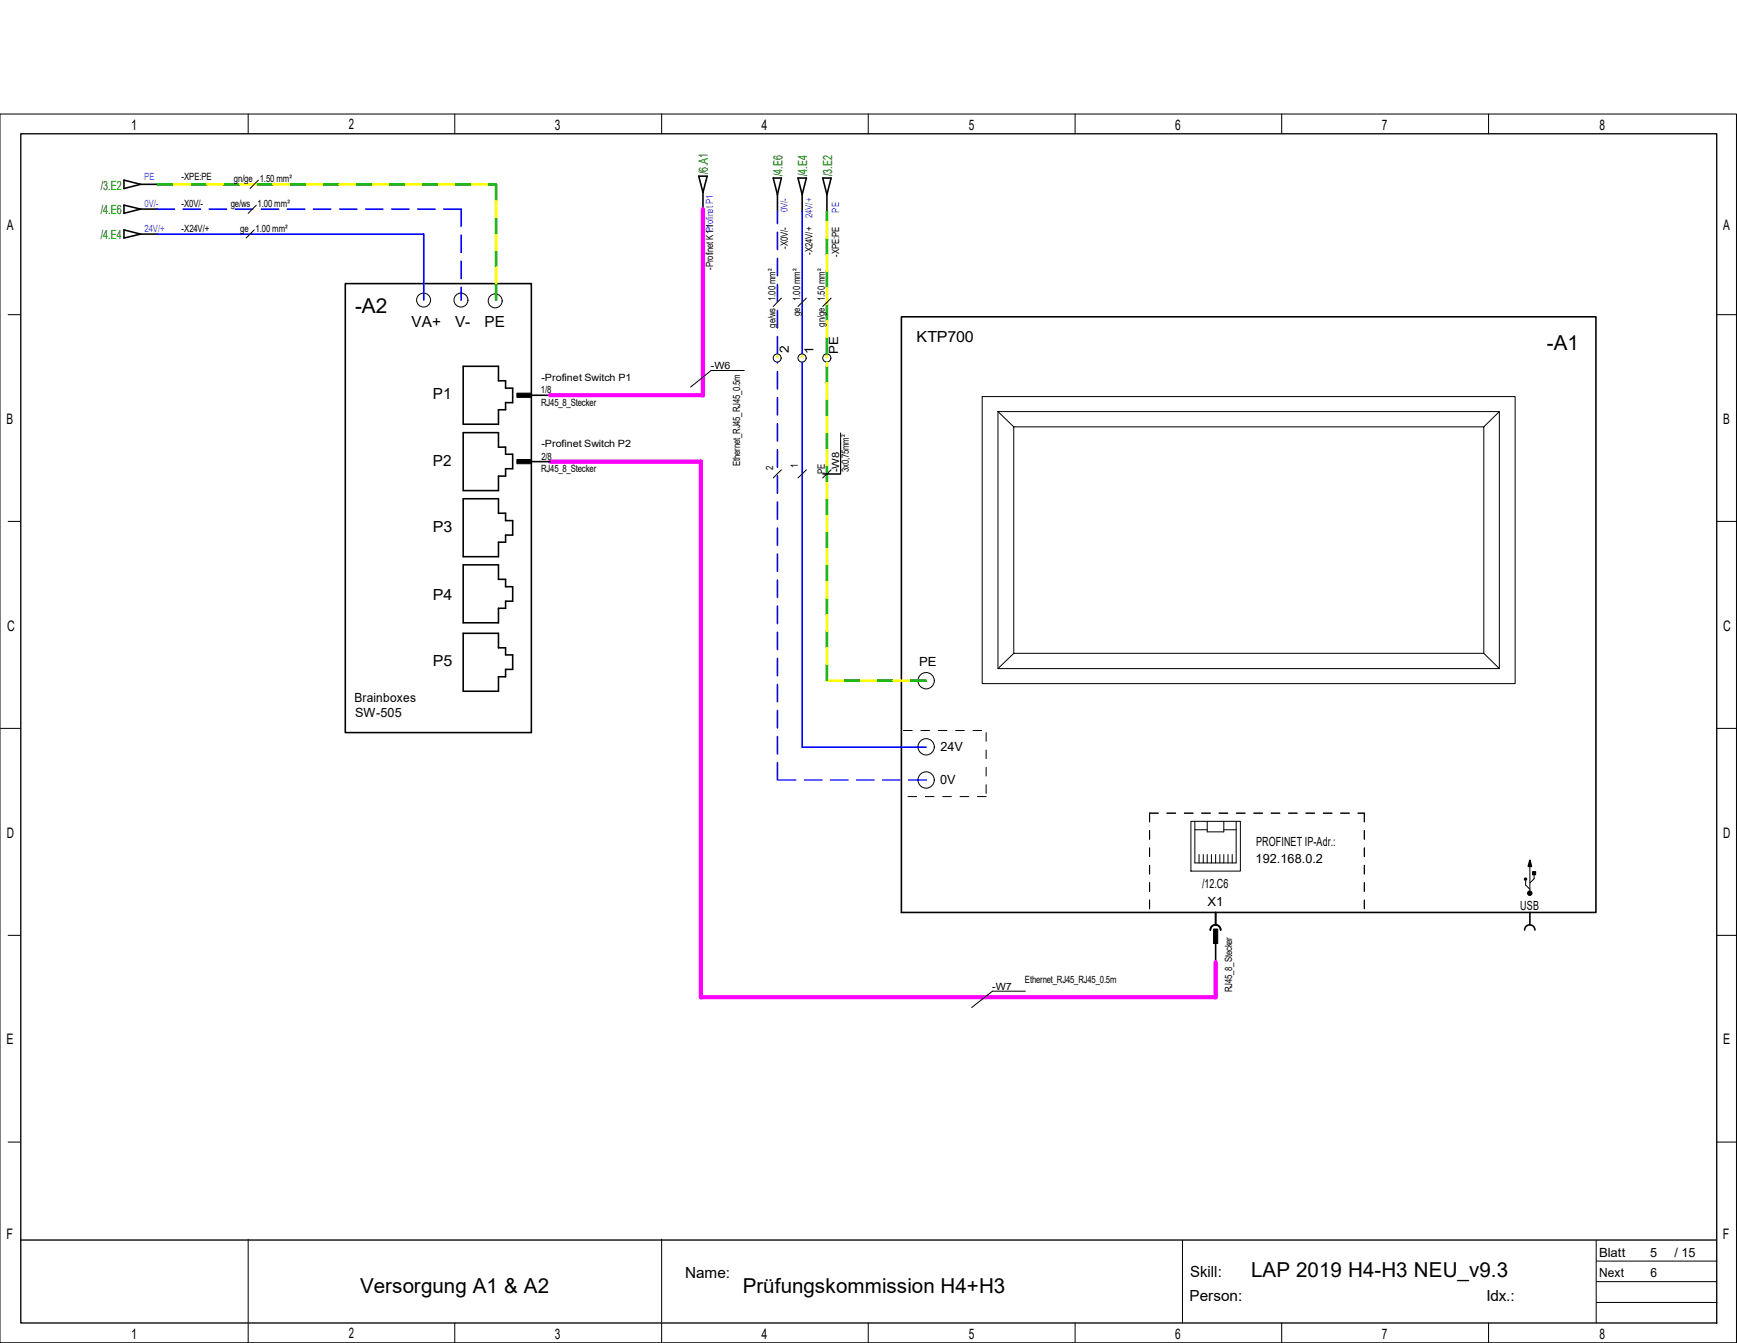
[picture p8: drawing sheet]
<svg xmlns="http://www.w3.org/2000/svg" width="279mm" height="216mm" viewBox="0 0 279 216" stroke-linecap="round" stroke-linejoin="round" font-family="sans-serif">
<g fill="none" stroke="#000" stroke-width=".16">
<path d="M0 18.3h279.3v197.6h-279.3zM39.9 18.3v3.2M73.2 18.3v3.2M106.4 18.3v3.2M139.7 18.3v3.2M172.9 18.3v3.2M206.2 18.3v3.2M239.4 18.3v3.2M1.3 50.6h2M276.1 50.6h3.2M1.3 83.8h2M276.1 83.8h3.2"/>
<path d="M.1 117.1h3.2M276.1 117.1h3.2M1.3 150.4h2M276.1 150.4h3.2M1.3 183.6h2M39.9 199.2v13.3M106.4 199.2v13.3M190.2 199.4v13.3M256.8 199.4v13.3M276.1 183.6h3.2M39.9 212.7v3.2M73.2 212.7v3.2"/>
<path d="M106.4 212.7v3.2M139.7 212.7v3.2M172.9 212.7v3.2M206.2 212.7v3.2M239.4 212.7v3.2M256.8 202.7h19.3M256.8 209.4h19.4M256.8 206h19.3"/>
</g>
<path d="M3.3 21.5h272.8v191.2h-272.8zM3.3 199.3h272.7" fill="none" stroke="#000" stroke-width=".21"/>
<path d="M55.5 45.6h30v72.2h-30z" fill-rule="evenodd" fill="#fff" stroke="#000" stroke-width=".25"/>
<g fill="none" stroke="#000" stroke-width=".16">
<path d="M40.9 37l-1.3 1.3M41.2 33l-1.3 1.3M41.6 29l-1.4 1.3M119.7 59.6h-5.3l-3.3 2.6M125.7 47.9l-1.3 1.4M129.7 47.9l-1.3 1.4M133.7 47.9l-1.4 1.4M125.7 75.5l-1.3 1.3M129.7 75.5l-1.3 1.3M133.7 75.5l-1.4 1.3M135.2 69.6v6.6h-2.9M158 63.8h85.7v46.1h-85.7z"/>
<path d="M160.5 66.2h80.7v41.3h-80.7zM160.5 66.2l2.6 2.4M163.1 68.6h75.6v36.4h-75.6zM241.2 66.2l-2.5 2.4M163.1 105l-2.6 2.5M238.7 105l2.5 2.5M191.6 132h7.9v8h-7.9zM192.2 132v6.7h6.6v-6.7M192.2 133.4h2M192.9 137.4v1.3M193.5 137.4v1.3M194.2 132v1.7h2.6v-1.7"/>
<path d="M194.2 137.4v1.3M194.9 137.4v1.3M195.5 137.4v1.3M196.2 137.4v1.3M196.8 133.4h2M196.8 137.4v1.3M197.5 137.4v1.3M198.2 137.4v1.3M246.1 138.3v5.3M164.9 159.3h-5.3l-3.3 2.7M245.4 141.6v.7l.7 .7M246.8 140.6v.7l-.7 .6"/>
<circle cx="68.1" cy="48.2" r="1.12"/>
<circle cx="74.1" cy="48.2" r="1.12"/>
<circle cx="79.7" cy="48.4" r="1.12"/>
<circle cx="125" cy="57.5" r=".65"/>
<circle cx="129" cy="57.6" r=".66"/>
<circle cx="133" cy="57.6" r=".66"/>
<circle cx="149" cy="109.4" r="1.31"/>
<circle cx="149" cy="125.4" r="1.31"/>
<circle cx="149" cy="120.1" r="1.31"/>
</g>
<g fill="none" stroke="#000" stroke-width=".25">
<path d="M19.9 29l2.7 .6-2.7 .7zM19.9 33l2.7 .6-2.7 .7zM19.9 37l2.7 .6-2.7 .7zM22.6 37.6h2.7M22.6 33.6h2.7M22.6 29.6h2.7M112.4 28.3h1.3l-.6 2.6zM113.1 30.9v2.7M124.4 28.6h1.3l-.6 2.7zM125.1 31.3v2.7M128.4 28.6h1.3l-.7 2.7zM129 31.3v2.7"/>
<path d="M132.3 28.6h1.4l-.7 2.7zM133 31.3v2.7M74.5 58.9h5.7v2.3h1.1v1.2h1.2v2.3h-1.2v1.2h-1.1v2.3h-5.7zM145 50.9h111.7v95.8h-111.7zM74.5 69.6h5.7v2.3h1.1v1.1h1.2v2.4h-1.2v1.1h-1.1v2.4h-5.7zM85.5 74.2h3M85.5 63.5h3M74.5 80.2h5.7v2.3h1.1v1.2h1.2v2.3h-1.2v1.2h-1.1v2.3h-5.7zM74.5 90.8h5.7v2.3h1.1v1.2h1.2v2.3h-1.2v1.2h-1.1v2.3h-5.7zM74.5 101.8h5.7v2.3h1.1v1.2h1.2v2.3h-1.2v1.2h-1.1v2.3h-5.7zM195.5 146.7v2M195.5 151.7v3"/>
<path d="M196.3 149.5a.83 .83 0 0 0-.8-.8 .83 .83 0 0 0-.8 .8M246.1 146.7v2M246.9 149.5a.83 .83 0 0 0-.8-.8 .83 .83 0 0 0-.9 .8"/>
</g>
<path d="M145.3 117.4h13.3M158.6 117.8v10.3M158.6 128.1h-13.3M184.9 130.7h34.6M184.9 130.7v16M219.5 130.7v16" fill="none" stroke="#000" stroke-width=".16" stroke-dasharray="1.4 1.4"/>
<g fill="#000" stroke="#000" stroke-width=".25">
<path d="M246.1 138.3l.2 1h-.5z"/>
<circle cx="245.4" cy="141.3" r=".15"/>
<circle cx="246.1" cy="143.6" r=".32"/>
</g>
<g fill="#000" stroke="#000" stroke-width=".16">
<path d="M83.1 73.9h2.4v.6h-2.4z" fill-rule="evenodd"/>
<path d="M83.1 63.2h2.4v.7h-2.4z" fill-rule="evenodd"/>
<path d="M195.2 149.4h.7v2.3h-.7z" fill-rule="evenodd"/>
<path d="M246.5 140.1h.5v.5h-.5z" fill-rule="evenodd"/>
</g>
<path d="M25.3 33.6h48.9M74.2 33.6v14.7M125.1 56.9v-22.9M125.1 125.4v-67.1M149 125.4h-23.9" fill="none" stroke="#00f" stroke-width=".25" stroke-dasharray="2.8 1.4"/>
<path d="M25.3 37.6h42.9v10.7M129 34v22.9M129 58.3v61.8h20" fill="none" stroke="#00f" stroke-width=".25"/>
<g fill="none" stroke="#ff0" stroke-width=".16">
<path d="M27.9 29.6h2.7M27.9 29.5h2.7M27.9 29.7h2.7M27.9 29.8h2.7M33.3 29.6h2.6M33.3 29.5h2.6M33.3 29.7h2.6M33.3 29.8h2.6M38.6 29.6h2.6M38.6 29.5h2.6M38.6 29.7h2.6M38.6 29.8h2.6"/>
<path d="M43.9 29.6h2.7M43.9 29.5h2.7M43.9 29.7h2.7M43.9 29.8h2.7M49.2 29.6h2.7M49.2 29.5h2.7M49.2 29.7h2.7M49.2 29.8h2.7M54.5 29.6h2.7M54.5 29.5h2.7M54.5 29.7h2.7M54.5 29.8h2.7"/>
<path d="M59.9 29.6h2.6M59.9 29.5h2.6M59.9 29.7h2.6M59.9 29.8h2.6M65.2 29.6h2.6M65.2 29.5h2.6M65.2 29.7h2.6M65.2 29.8h2.6M70.5 29.6h2.7M70.5 29.5h2.7M70.5 29.7h2.7M70.5 29.8h2.7"/>
<path d="M75.8 29.6h2.7M75.8 29.5h2.7M75.8 29.7h2.7M75.8 29.8h2.7M79.7 32.3v2.7M79.7 37.6v2.7M79.8 32.3v2.7M79.8 37.6v2.7M79.9 32.3v2.7M79.9 37.6v2.7M132.9 35.6v2.7M133 35.6v2.7"/>
<path d="M133.1 35.6v2.7M79.7 42.9v2.7M79.8 42.9v2.7M79.9 42.9v2.7M125.1 56.9l.1 .5h-.3zM129 56.9l.2 .5h-.3zM132.9 40.9v2.7M132.9 46.3v2.6M132.9 51.6v2.6M132.9 58.3v.6M133 40.9v2.7M133 46.3v2.6"/>
<path d="M133 51.6v2.6M133 58.3v.6M133 56.9l.2 .5h-.4zM133.1 40.9v2.7M133.1 46.3v2.6M133.1 51.6v2.6M133.1 58.3v.6M132.9 61.6v2.6M132.9 66.9v2.7M132.9 72.2v2.6M132.9 77.5v2.7M133 61.6v2.6"/>
<path d="M133 66.9v2.7M133 72.2v2.6M133 77.5v2.7M133.1 61.6v2.6M133.1 66.9v2.7M133.1 72.2v2.6M133.1 77.5v2.7M132.9 82.8v2.7M132.9 88.2v2.6M132.9 93.5v2.6M132.9 98.8v2.7M133 82.8v2.7"/>
<path d="M133 88.2v2.6M133 93.5v2.6M133 98.8v2.7M133.1 82.8v2.7M133.1 88.2v2.6M133.1 93.5v2.6M133.1 98.8v2.7M132.9 104.1v2.7M133 104.1v2.7M133 109.4h2.7M133 109.5h2.7M133 109.3h2.7"/>
<path d="M133 109.6h2.7M133.1 104.1v2.7M138.3 109.4h2.7M138.3 109.5h2.7M138.3 109.3h2.7M138.3 109.6h2.7M143.6 109.4h2.7M143.6 109.5h2.7M143.6 109.3h2.7M143.6 109.6h2.7"/>
</g>
<g fill="none" stroke="#00b600" stroke-width=".16">
<path d="M25.3 29.6h2.6M25.3 29.5h2.6M25.3 29.7h2.6M25.3 29.8h2.6M30.6 29.6h2.7M30.6 29.5h2.7M30.6 29.7h2.7M30.6 29.8h2.7M35.9 29.6h2.7M35.9 29.5h2.7M35.9 29.7h2.7M35.9 29.8h2.7"/>
<path d="M41.2 29.6h2.7M41.2 29.5h2.7M41.2 29.7h2.7M41.2 29.8h2.7M46.6 29.6h2.6M46.6 29.5h2.6M46.6 29.7h2.6M46.6 29.8h2.6M51.9 29.6h2.6M51.9 29.5h2.6M51.9 29.7h2.6M51.9 29.8h2.6"/>
<path d="M57.2 29.6h2.7M57.2 29.5h2.7M57.2 29.7h2.7M57.2 29.8h2.7M62.5 29.6h2.7M62.5 29.5h2.7M62.5 29.7h2.7M62.5 29.8h2.7M67.8 29.6h2.7M67.8 29.5h2.7M67.8 29.7h2.7M67.8 29.8h2.7"/>
<path d="M73.2 29.6h2.6M73.2 29.5h2.6M73.2 29.7h2.6M73.2 29.8h2.6M78.5 29.6h1.3v2.7M78.5 29.5h1.3M78.5 29.7h1.3M78.5 29.8h1.3M79.7 29.6v2.7M79.7 35v2.6M79.8 29.6v2.7M79.8 35v2.6"/>
<path d="M79.9 29.6v2.7M79.9 35v2.6M132.9 34v1.6M132.9 38.3v2.6M133 34v1.6M133 38.3v2.6M133.1 34v1.6M133.1 38.3v2.6M79.7 40.3v2.6M79.7 45.6v2.7M79.8 40.3v2.6M79.8 45.6v2.7"/>
<path d="M79.9 40.3v2.6M79.9 45.6v2.7M132.9 43.6v2.7M132.9 48.9v2.7M132.9 54.2v2.7M132.9 58.9v2.7M133 43.6v2.7M133 48.9v2.7M133 54.2v2.7M133 58.9v2.7M133.1 43.6v2.7M133.1 48.9v2.7"/>
<path d="M133.1 54.2v2.7M133.1 58.9v2.7M132.9 64.2v2.7M132.9 69.6v2.6M132.9 74.8v2.7M133 64.2v2.7M133 69.6v2.6M133 74.8v2.7M133.1 64.2v2.7M133.1 69.6v2.6M133.1 74.8v2.7M132.9 80.2v2.6"/>
<path d="M132.9 85.5v2.7M132.9 90.8v2.7M132.9 96.1v2.7M133 80.2v2.6M133 85.5v2.7M133 90.8v2.7M133 96.1v2.7M133.1 80.2v2.6M133.1 85.5v2.7M133.1 90.8v2.7M133.1 96.1v2.7M132.9 101.5v2.6"/>
<path d="M132.9 106.8v2.6M133 101.5v2.6M133 106.8v2.6M133.1 101.5v2.6M133.1 106.8v2.6M135.7 109.4h2.6M135.7 109.5h2.6M135.7 109.3h2.6M135.7 109.6h2.6M141 109.4h2.6M141 109.5h2.6M141 109.3h2.6"/>
<path d="M141 109.6h2.6M146.3 109.4h2.7M146.3 109.5h2.7M146.3 109.3h2.7M146.3 109.6h2.7"/>
</g>
<path d="M113.1 33.6v29.9h-24.6M88.5 74.2h24.2v86.1h82.8v-5.6" fill="none" stroke="#f0f" stroke-width=".68"/>
<g font-size="3.3">
<text x="57.1" y="50.2">-A2</text>
<text x="248.8" y="56.2">-A1</text>
<text x="57.9" y="207.9">Versorgung A1 &amp; A2</text>
<text x="119.5" y="207.9">Prüfungskommission H4+H3</text>
<text x="201.3" y="205.2">LAP 2019 H4-H3 NEU_v9.3</text>
</g>
<g font-size="2.5">
<text x="66.2" y="52.6">VA+</text>
<text x="73.2" y="52.6">V-</text>
<text x="78" y="52.6">PE</text>
<text x="147.4" y="54.9">KTP700</text>
<text x="69.6" y="64.2">P1</text>
<text x="69.6" y="74.8">P2</text>
<text x="69.6" y="85.5">P3</text>
<text x="69.6" y="96.5">P4</text>
<text x="69.6" y="107.1">P5</text>
<text x="110.2" y="205.5">Name:</text>
<text x="191.3" y="209.2">Person:</text>
<text x="191.4" y="205.2">Skill:</text>
<text x="239.1" y="209.2">Idx.:</text>
</g>
<g font-size="2.3">
<text x="21.1" y="20.9">1</text>
<text x="56.1" y="20.8">2</text>
<text x="89.2" y="20.9">3</text>
<text x="122.5" y="20.9">4</text>
<text x="155.8" y="20.9">5</text>
<text x="189" y="20.9">6</text>
<text x="222.2" y="20.9">7</text>
<text x="257.3" y="20.9">8</text>
<text x="1.1" y="37">A</text>
<text x="277.2" y="37">A</text>
<text x="1.1" y="68.2">B</text>
<text x="277.2" y="68.2">B</text>
<text x="1.1" y="101.4">C</text>
<text x="277.2" y="101.4">C</text>
<text x="1.1" y="134.7">D</text>
<text x="277.2" y="134.7">D</text>
<text x="1.1" y="167.9">E</text>
<text x="277.1" y="167.9">E</text>
<text x="1.1" y="199.2">F</text>
<text x="277.1" y="199.2">F</text>
<text x="21.1" y="215.2">1</text>
<text x="56.1" y="215.1">2</text>
<text x="89.2" y="215.2">3</text>
<text x="122.5" y="215.2">4</text>
<text x="155.8" y="215.2">5</text>
<text x="189" y="215.2">6</text>
<text x="222.2" y="215.2">7</text>
<text x="257.3" y="215.2">8</text>
</g>
<g font-size="2" fill="#008000">
<text x="113.9" y="28" transform="rotate(-90 113.9 28)">/6.A1</text>
<text x="125.9" y="28.3" transform="rotate(-90 125.9 28.3)">/4.E6</text>
<text x="129.8" y="28.3" transform="rotate(-90 129.8 28.3)">/4.E4</text>
<text x="133.9" y="28.3" transform="rotate(-90 133.9 28.3)">/3.E2</text>
<text x="16.2" y="34.5">/4.E6</text>
<text x="16.2" y="30.5">/3.E2</text>
<text x="16.2" y="38.4">/4.E4</text>
</g>
<g font-size="2">
<text x="126.9" y="56.8" transform="rotate(-90 126.9 56.8)">2</text>
<text x="130.9" y="56.9" transform="rotate(-90 130.9 56.9)">1</text>
<text x="134.8" y="56.9" transform="rotate(-90 134.8 56.9)">PE</text>
<text x="147.8" y="107.1">PE</text>
<text x="57" y="112.8">Brainboxes</text>
<text x="57.1" y="115.3">SW-505</text>
<text x="151.3" y="120.7">24V</text>
<text x="151.2" y="126.1">0V</text>
<text x="202.1" y="136.1">PROFINET IP-Adr.:</text>
<text x="193.4" y="142.7">/12.C6</text>
<text x="202" y="138.7">192.168.0.2</text>
<text x="194.2" y="145.7">X1</text>
<text x="244.5" y="146.3">USB</text>
<text x="257.2" y="202.1">Blatt</text>
<text x="265.4" y="202">5</text>
<text x="269.4" y="202.1">/ 15</text>
<text x="257.2" y="205.2">Next</text>
<text x="265.5" y="205.3">6</text>
</g>
<g font-size="1.6" fill="#4848ff">
<text x="23.2" y="29">PE</text>
<text x="23.2" y="33.3">0V/-</text>
<text x="126.7" y="34.1" transform="rotate(-90 126.7 34.1)">0V/-</text>
<text x="130.7" y="35.1" transform="rotate(-90 130.7 35.1)">24V/+</text>
<text x="135" y="34.2" transform="rotate(-90 135 34.2)">PE</text>
<text x="23.2" y="37.3">24V/+</text>
<text x="114.7" y="37.3" transform="rotate(-90 114.7 37.3)">Profinet P1</text>
</g>
<g font-size="1.6">
<text x="29.2" y="29">-XPE:PE</text>
<text x="37.6" y="29.3">gn/ge</text>
<text x="41.8" y="29.3">1.50 mm²</text>
<text x="29.2" y="33.3">-X0V/-</text>
<text x="37.1" y="33.3">ge/ws</text>
<text x="41.4" y="33.3">1.00 mm²</text>
<text x="29.2" y="37.3">-X24V/+</text>
<text x="38.6" y="37.3">ge 1.00 mm²</text>
<text x="126.7" y="40" transform="rotate(-90 126.7 40)">-X0V/-</text>
<text x="130.7" y="40.9" transform="rotate(-90 130.7 40.9)">-X24V/+</text>
<text x="135" y="41.3" transform="rotate(-90 135 41.3)">-XPE:PE</text>
<text x="114.7" y="43.4" transform="rotate(-90 114.7 43.4)">-Profinet K1:1</text>
<text x="124.7" y="52.7" transform="rotate(-90 124.7 52.7)">ge/ws 1.00 mm²</text>
<text x="128.7" y="50.8" transform="rotate(-90 128.7 50.8)">ge 1.00 mm²</text>
<text x="132.7" y="52.5" transform="rotate(-90 132.7 52.5)">gn/ge 1.50 mm²</text>
<text x="114.3" y="59.4">-W6</text>
<text x="87" y="63.2">1/8</text>
<text x="87" y="65.2">RJ45_8_Stecker</text>
<text x="87.1" y="61.2">-Profinet Switch P1</text>
<text x="87.1" y="71.9">-Profinet Switch P2</text>
<text x="87" y="75.9">RJ45_8_Stecker</text>
<text x="87.1" y="73.9">2/8</text>
<text x="119" y="74.9" transform="rotate(-90 119 74.9)">Ethernet_RJ45_RJ45_0.5m</text>
<text x="124.4" y="75.5" transform="rotate(-90 124.4 75.5)">2</text>
<text x="128.4" y="75.3" transform="rotate(-90 128.4 75.3)">1</text>
<text x="132.7" y="76.2" transform="rotate(-90 132.7 76.2)">PE</text>
<text x="135" y="75.9" transform="rotate(-90 135 75.9)">-W8</text>
<text x="136.5" y="75.9" transform="rotate(-90 136.5 75.9)">3x0,75mm²</text>
<text x="159.6" y="159.1">-W7</text>
<text x="164.8" y="158">Ethernet_RJ45_RJ45_0.5m</text>
<text x="198.2" y="159.5" transform="rotate(-90 198.2 159.5)">RJ45_8_Stecker</text>
</g>
</svg>
